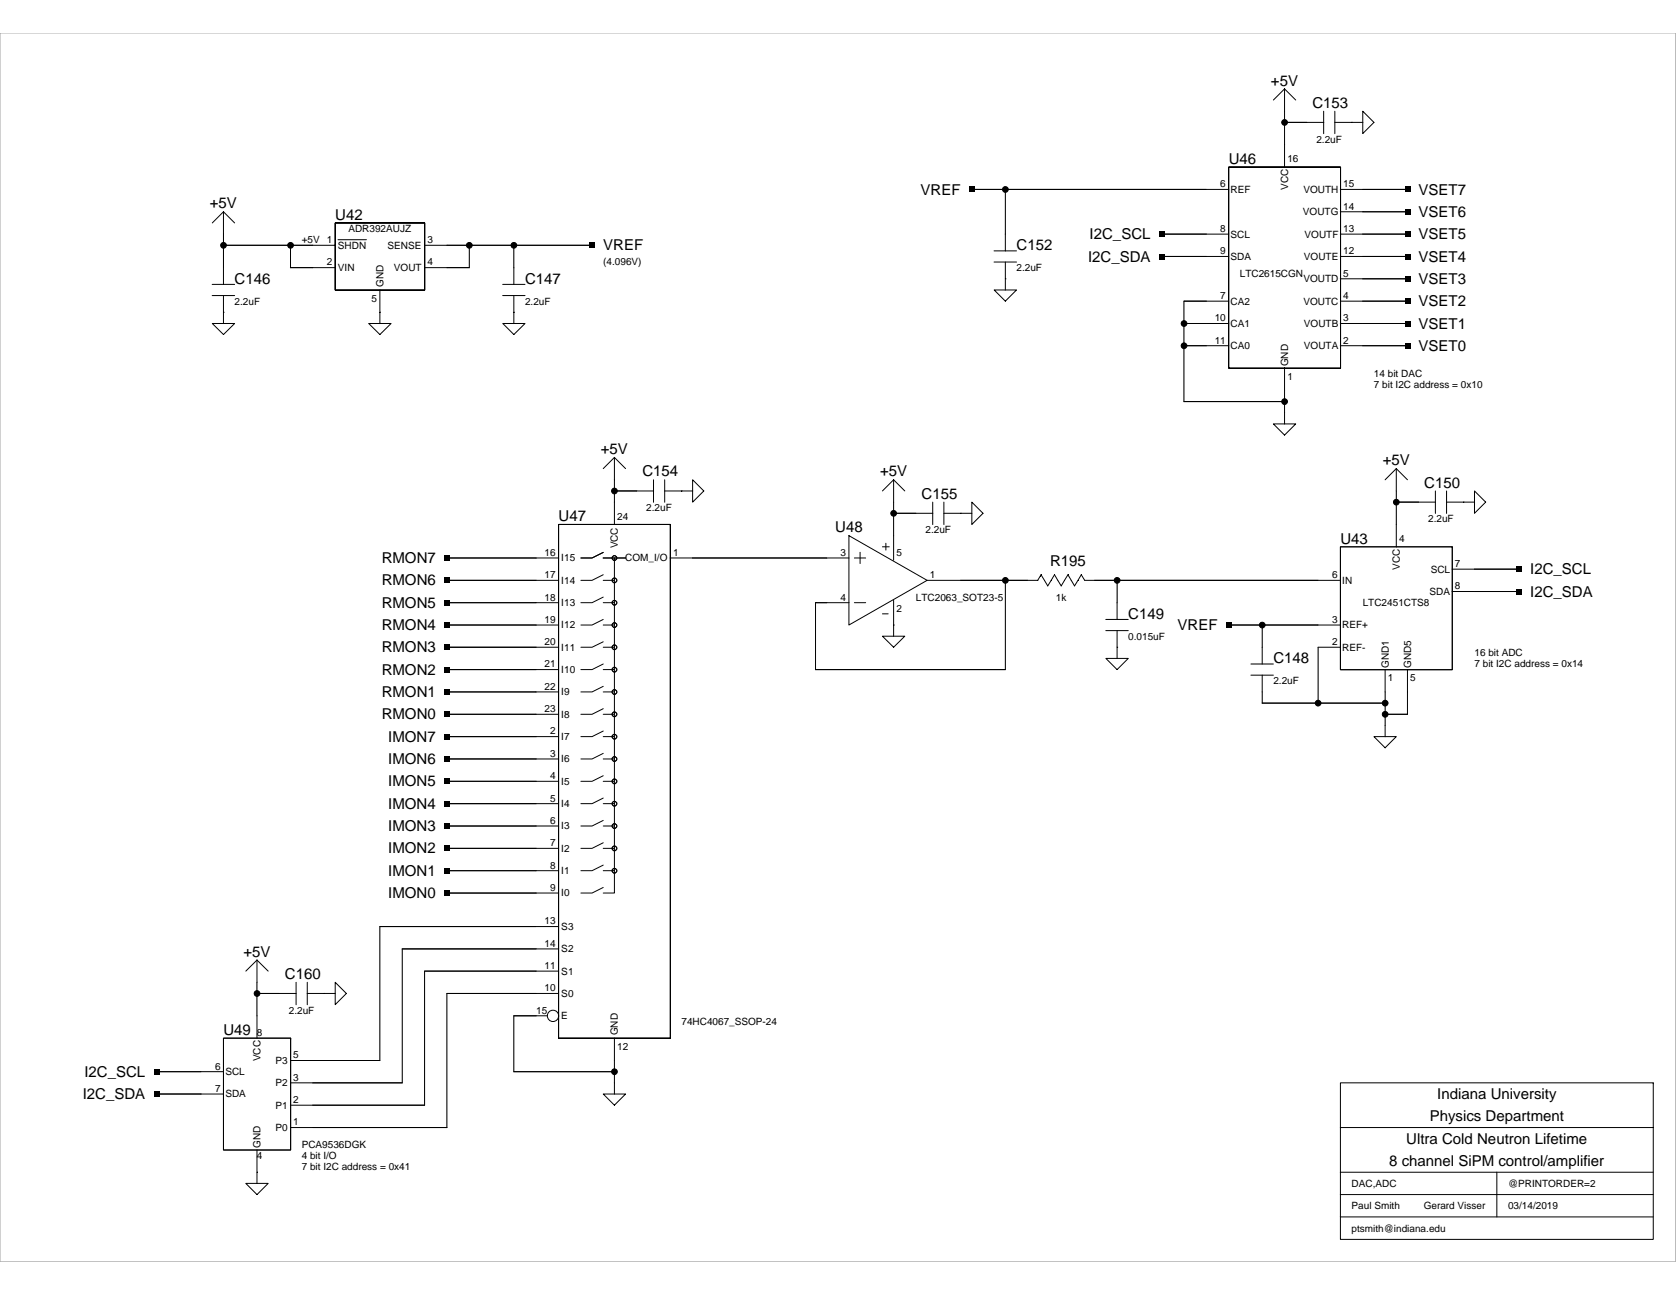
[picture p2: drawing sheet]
<svg xmlns="http://www.w3.org/2000/svg" width="279mm" height="216mm" viewBox="0 0 279 216" stroke-linecap="round" stroke-linejoin="round" font-family="sans-serif">
<path d="M0 5.5h279.3v204.9h-279.3z" fill="none" stroke="#b2b2b2" stroke-width=".17"/>
<g fill="none" stroke="#000" stroke-width=".17">
<path d="M212.3 16.7l1.8-1.9 1.9 1.9M214.1 14.8v13.1M220.7 18.5v3.8M222.5 18.5v3.8M227.2 18.5l1.8 1.9-1.8 1.9zM37.3 35.3l1.8 1.9M37.3 35.3v12.1M37.3 35.3l-1.9 1.9M55.9 37.2h14.9v11.2h-14.9zM56.3 40h4.8M162 31.6h42.9M167.6 31.6v10.2"/>
<path d="M193.7 39h11.2M204.8 27.9h18.7v33.5h-18.7zM214.1 20.4h6.6M222.5 20.4h4.7M223.4 39h11.2M223.4 31.6h11.2M223.4 35.3h11.2M35.4 49.3h3.7M35.4 47.4h3.7M35.4 53.9h3.7l-1.8 1.9zM37.2 40.9h18.7M37.3 49.3v4.7"/>
<path d="M48.4 40.9v3.7h7.5M61.5 53.9h3.7l-1.9 1.9zM63.3 48.3v5.7M70.8 40.9h27.9M78.2 40.9v3.7h-7.4M83.8 49.3h3.7M83.8 47.4h3.7M83.8 53.9h3.7l-1.8 1.9zM85.7 40.9v6.5M85.7 49.3v4.7M165.7 43.7h3.8M165.7 41.8h3.8"/>
<path d="M165.7 48.3h3.8l-1.9 1.9zM167.6 43.7v4.7M193.7 42.8h11.2M197.4 57.6h7.5M197.4 53.9h7.5M197.4 50.2h7.5M197.4 50.2v16.8M223.4 57.6h11.2M223.4 53.9h11.2M223.4 50.2h11.2M223.4 42.8h11.2M223.4 46.5h11.2"/>
<path d="M100.6 78.1l1.8-1.8 1.9 1.8M102.4 76.2v11.3M108.9 80v3.7M110.8 80v3.7M115.5 80l1.8 1.9-1.8 1.8zM149 80l1.8 1.9M149 80v13.4M149 80l-1.9 1.9M197.4 67h16.7M212.3 70.7h3.7l-1.9 1.8zM214.1 61.3v9.4M230.9 80l1.9-1.9 1.8 1.9"/>
<path d="M232.8 78.1v13.1M74.5 96.8h18.6M74.5 93h18.6M93.1 87.4h18.7v85.7h-18.7zM100.5 93h3.8M100.6 92.1l-1.9 .9h-1.9M100.6 95.8l-1.9 1h-1.9M100.6 99.5l-1.9 1h-1.9M102.4 81.9h6.6M102.4 93v3.8h-1.8M102.4 96.8v3.7h-1.8M110.8 81.9h4.7"/>
<path d="M111.8 87.4h.1M141.5 89.3l13.1 7.5-13.1 7.4zM141.5 93h-29.8M142.4 93h1.9M143.4 92.1v1.9M147.1 91.2h1.2M147.7 90.6v1.1M148.9 85.6h6.6M154.5 96.8h18.5l.5-1 1.2 1.9 1.1-1.9 1.1 1.9 1.1-1.9 1.1 1.9 1.2-1.9 .5 1M155.5 83.7v3.8M157.3 85.6h4.7M157.4 83.7v3.8"/>
<path d="M162 83.7l1.9 1.9-1.9 1.8zM167.6 96.8v14.9l-31.7-.1 .1-11.1h5.5M180.8 96.8h42.7M186.2 96.8v6.5M223.5 91.2h18.6v20.5h-18.6zM232.7 83.7h6.6M239.3 81.9v3.7M241.1 83.7h4.7M241.2 81.9v3.7M242.1 94.9h11.1M242.1 98.6h11.1M242.1 91.2h.1"/>
<path d="M245.8 81.9l1.9 1.8-1.9 1.9zM74.5 107.9h18.6M74.5 104.2h18.6M74.5 119.1h18.6M74.5 100.5h18.6M74.5 111.6h18.6M74.5 115.4h18.6M100.6 103.3l-1.9 .9h-1.9M100.6 107l-1.9 .9h-1.9M100.6 110.7l-1.9 .9h-1.9M100.6 114.4l-1.9 1h-1.9M100.6 118.2l-1.9 .9h-1.9"/>
<path d="M102.4 100.5v3.7h-1.8M102.4 104.2v3.7h-1.8M102.4 107.9v3.7h-1.8M102.4 111.6v3.8h-1.8M102.4 115.4v3.7h-1.8M102.4 119.1v3.7h-1.8M142.4 100.5h1.9M147.1 106.1h3.7l-1.8 1.8zM147.1 102.3h1M149 100.1v6M184.3 105.1h3.8M184.3 103.3h3.8"/>
<path d="M184.4 109.8h3.7l-1.9 1.8zM186.2 105.1v4.7M204.8 104.2h18.7M208.5 112.6h3.8M208.5 110.7h3.8M210.4 117.2h20.5M210.4 104.2v6.5M210.4 112.5v4.7M223.5 107.9h-3.8v9.3M230.9 119.1h3.7M230.9 111.6v11.2M234.6 111.6v7.5"/>
<path d="M74.5 122.8h18.6M74.5 126.5h18.6M74.5 130.3h18.6M74.5 134h18.6M74.5 137.7h18.6M100.6 121.9l-1.9 .9h-1.9M100.6 125.6l-1.9 .9h-1.9M100.6 129.3l-1.9 1h-1.9M100.6 133.1l-1.9 .9h-1.9M100.6 136.8l-1.9 .9h-1.9M102.4 122.8v3.7h-1.8M102.4 126.5v3.8h-1.8"/>
<path d="M102.4 130.3v3.7h-1.8M102.4 134v3.7h-1.8M102.4 137.7v3.7h-1.8M229 122.8h3.8l-1.9 1.9zM63.3 154.5h29.8M63.3 154.5v22.3M67 158.2h26.1M67.1 158.2v22.3h-18.7M74.5 141.4h18.6M74.5 145.2h18.6M74.5 148.9h18.6M100.6 140.5l-1.9 .9h-1.9"/>
<path d="M100.6 144.2l-1.9 1h-1.9M100.6 148l-1.9 .9h-1.9M102.4 141.4v3.8h-1.8M102.4 145.2v3.7h-1.8M26.1 178.7h11.2M37.3 173.1h11.2v18.6h-11.2zM41 161.9l1.8-1.8 1.9 1.8M42.8 165.6h6.6M42.8 160v13.1M48.4 176.8h14.9M48.5 173.1h.1M49.4 163.8v3.7"/>
<path d="M51.2 165.6h4.7M51.2 163.8v3.7M55.9 163.8l1.8 1.8-1.8 1.9zM74.5 165.6h18.6M74.5 165.6v22.4M85.6 178.7h16.8M91.3 169.4h-5.7l.1 9.3M93.1 161.9h-22.3v22.4M102.4 173.1v9.3M26.1 182.4h11.2M41 197.3h3.7l-1.9 1.9zM42.8 191.7v5.6"/>
<path d="M48.4 188h26.1M48.4 184.3h22.4M100.6 182.4h3.7l-1.9 1.9zM223.4 188h52.2M223.4 199.2h52.2M223.4 195.4h52.2M223.5 180.5h52.1v26.1h-52.1zM249.5 195.4v7.5M275.6 180.5h.1M223.4 202.9h52.2"/>
<circle cx="167.6" cy="31.6" r=".48"/>
<circle cx="214.2" cy="20.4" r=".48"/>
<circle cx="37.3" cy="40.9" r=".48"/>
<circle cx="48.4" cy="40.9" r=".48"/>
<circle cx="78.2" cy="40.9" r=".48"/>
<circle cx="85.7" cy="40.9" r=".48"/>
<circle cx="197.4" cy="53.9" r=".48"/>
<circle cx="197.4" cy="57.6" r=".48"/>
<circle cx="214.2" cy="67" r=".48"/>
<circle cx="102.4" cy="93" r=".39"/>
<circle cx="102.4" cy="96.8" r=".39"/>
<circle cx="102.4" cy="81.9" r=".48"/>
<circle cx="149" cy="85.6" r=".48"/>
<circle cx="167.6" cy="96.8" r=".48"/>
<circle cx="186.2" cy="96.8" r=".48"/>
<circle cx="232.8" cy="83.7" r=".48"/>
<circle cx="102.4" cy="111.6" r=".39"/>
<circle cx="102.4" cy="107.9" r=".39"/>
<circle cx="102.4" cy="119.1" r=".39"/>
<circle cx="102.4" cy="100.5" r=".39"/>
<circle cx="102.4" cy="115.4" r=".39"/>
<circle cx="102.4" cy="104.2" r=".39"/>
<circle cx="210.4" cy="104.2" r=".48"/>
<circle cx="219.7" cy="117.2" r=".48"/>
<circle cx="230.9" cy="119.1" r=".48"/>
<circle cx="230.9" cy="117.2" r=".48"/>
<circle cx="102.4" cy="126.5" r=".39"/>
<circle cx="102.4" cy="134" r=".39"/>
<circle cx="102.4" cy="130.3" r=".39"/>
<circle cx="102.4" cy="122.8" r=".39"/>
<circle cx="102.4" cy="137.7" r=".39"/>
<circle cx="102.4" cy="145.2" r=".39"/>
<circle cx="102.4" cy="141.4" r=".39"/>
<circle cx="42.9" cy="165.6" r=".48"/>
<circle cx="92.2" cy="169.4" r=".95"/>
<circle cx="102.4" cy="178.7" r=".48"/>
</g>
<g fill="#000">
<path d="M214.1 18.5v1.9zM37.3 39v1.9zM161.5 31.1h1v1h-1zM193.2 38.6h1v.9h-1zM234.2 38.6h.9v.9h-.9zM234.2 34.8h.9v1h-.9zM234.2 31.1h.9v1h-.9zM98.2 40.4h1v1h-1zM193.2 42.3h1v.9h-1zM234.2 57.2h.9v.9h-.9zM234.2 53.5h.9v.9h-.9zM234.2 49.7h.9v1h-.9z"/>
<path d="M234.2 46h.9v1h-.9zM234.2 42.3h.9v.9h-.9zM102.4 80v1.9zM214.1 67v1.8zM214.1 65.1v1.9zM74 96.3h1v.9h-1zM74 92.6h1v.9h-1zM102.4 81.9v1.8zM149 83.7v1.9zM232.8 81.9v1.8zM252.8 94.4h.9v1h-.9zM252.8 98.1h.9v1h-.9z"/>
<path d="M74 118.6h1v1h-1zM74 111.2h1v.9h-1zM74 103.7h1v1h-1zM74 100h1v1h-1zM74 107.5h1v.9h-1zM74 114.9h1v.9h-1zM136 100.5h1.8zM204.4 103.7h.9v1h-.9zM210.4 115.4v1.8zM230.9 117.2v1.9zM230.9 115.4v1.8zM230.9 119.1v1.8z"/>
<path d="M74 133.5h1v1h-1zM74 126.1h1v.9h-1zM74 122.3h1v1h-1zM74 129.8h1v.9h-1zM74 137.2h1v1h-1zM74 148.4h1v1h-1zM74 141h1v.9h-1zM74 144.7h1v.9h-1zM25.6 178.2h1v1h-1zM42.8 163.8v1.8zM102.4 176.8v1.9zM102.4 178.7v1.8z"/>
<path d="M25.6 181.9h1v1h-1z"/>
</g>
<g fill="#000">
<circle cx="167.6" cy="31.6" r=".49"/>
<circle cx="214.1" cy="20.4" r=".49"/>
<circle cx="37.3" cy="40.9" r=".49"/>
<circle cx="48.4" cy="40.9" r=".49"/>
<circle cx="78.2" cy="40.9" r=".49"/>
<circle cx="85.7" cy="40.9" r=".49"/>
<circle cx="197.4" cy="57.6" r=".49"/>
<circle cx="197.4" cy="53.9" r=".49"/>
<circle cx="214.1" cy="67" r=".49"/>
<circle cx="102.4" cy="81.9" r=".49"/>
<circle cx="149" cy="85.6" r=".49"/>
<circle cx="167.6" cy="96.8" r=".49"/>
<circle cx="186.2" cy="96.8" r=".49"/>
<circle cx="232.8" cy="83.7" r=".49"/>
<circle cx="210.4" cy="104.2" r=".49"/>
<circle cx="219.7" cy="117.2" r=".49"/>
<circle cx="230.9" cy="117.2" r=".49"/>
<circle cx="230.9" cy="119.1" r=".49"/>
<circle cx="42.8" cy="165.6" r=".49"/>
<circle cx="102.4" cy="178.7" r=".49"/>
</g>
<g font-size="2.5">
<text x="211.9" y="14.3">+5V</text>
<text x="218.8" y="18">C153</text>
<text x="204.8" y="27.3">U46</text>
<text x="35" y="34.8">+5V</text>
<text x="153.5" y="32.4">VREF</text>
<text x="236.5" y="32.4">VSET7</text>
<text x="55.9" y="36.6">U42</text>
<text x="100.6" y="41.7">VREF</text>
<text x="169.5" y="41.7">C152</text>
<text x="181.7" y="39.9">I2C_SCL</text>
<text x="236.5" y="39.9">VSET5</text>
<text x="236.5" y="36.2">VSET6</text>
<text x="39.1" y="47.3">C146</text>
<text x="87.5" y="47.3">C147</text>
<text x="181.4" y="43.6">I2C_SDA</text>
<text x="236.5" y="47.3">VSET3</text>
<text x="236.5" y="43.6">VSET4</text>
<text x="236.5" y="51.1">VSET2</text>
<text x="236.5" y="58.5">VSET0</text>
<text x="236.5" y="54.8">VSET1</text>
<text x="100.2" y="75.7">+5V</text>
<text x="230.5" y="77.6">+5V</text>
<text x="107.1" y="79.4">C154</text>
<text x="146.7" y="79.4">+5V</text>
<text x="153.6" y="83.2">C155</text>
<text x="237.4" y="81.3">C150</text>
<text x="93.1" y="86.9">U47</text>
<text x="139.2" y="88.8">U48</text>
<text x="63.6" y="93.9">RMON7</text>
<text x="175" y="94.3">R195</text>
<text x="223.5" y="90.6">U43</text>
<text x="255.1" y="95.7">I2C_SCL</text>
<text x="63.6" y="101.3">RMON5</text>
<text x="63.6" y="97.6">RMON6</text>
<text x="255.1" y="99.5">I2C_SDA</text>
<text x="63.6" y="105.1">RMON4</text>
<text x="188.1" y="103.2">C149</text>
<text x="196.3" y="105.1">VREF</text>
<text x="63.6" y="112.5">RMON2</text>
<text x="63.6" y="108.8">RMON3</text>
<text x="212.3" y="110.6">C148</text>
<text x="63.6" y="119.9">RMON0</text>
<text x="63.6" y="116.2">RMON1</text>
<text x="64.7" y="123.7">IMON7</text>
<text x="64.7" y="131.1">IMON5</text>
<text x="64.7" y="127.4">IMON6</text>
<text x="64.7" y="134.8">IMON4</text>
<text x="64.7" y="142.3">IMON2</text>
<text x="64.7" y="138.6">IMON3</text>
<text x="64.7" y="149.7">IMON0</text>
<text x="64.7" y="146">IMON1</text>
<text x="40.6" y="159.5">+5V</text>
<text x="47.5" y="163.2">C160</text>
<text x="37.3" y="172.5">U49</text>
<text x="14.1" y="179.5">I2C_SCL</text>
<text x="13.8" y="183.2">I2C_SDA</text>
<text x="239.6" y="183.2">Indiana University</text>
<text x="234.4" y="190.7">Ultra Cold Neutron Lifetime</text>
<text x="238.4" y="187">Physics Department</text>
<text x="231.6" y="194.4">8 channel SiPM control/amplifier</text>
</g>
<g font-size="1.7">
<text x="219.5" y="23.8">2.2uF</text>
<text x="214.6" y="27">16</text>
<text x="203.4" y="31.2">6</text>
<text x="205.1" y="32.2">REF</text>
<text x="214.7" y="31.7" transform="rotate(-90 214.7 31.7)">VCC</text>
<text x="217.2" y="35.9">VOUTG</text>
<text x="217.3" y="32.2">VOUTH</text>
<text x="223.9" y="31.2">15</text>
<text x="223.9" y="34.9">14</text>
<text x="50.3" y="40.5">+5V</text>
<text x="54.5" y="40.5">1</text>
<text x="56.3" y="41.5">SHDN</text>
<text x="58.1" y="38.7">ADR392AUJZ</text>
<text x="64.6" y="41.5">SENSE</text>
<text x="71.2" y="40.5">3</text>
<text x="203.4" y="38.7">8</text>
<text x="205.1" y="39.6">SCL</text>
<text x="217.5" y="39.6">VOUTF</text>
<text x="223.9" y="38.7">13</text>
<text x="54.5" y="44.3">2</text>
<text x="56.3" y="45.2">VIN</text>
<text x="63.9" y="47.9" transform="rotate(-90 63.9 47.9)">GND</text>
<text x="65.7" y="45.2">VOUT</text>
<text x="71.2" y="44.3">4</text>
<text x="100.6" y="44.3">(4.096V)</text>
<text x="169.5" y="45.2">2.2uF</text>
<text x="203.4" y="42.4">9</text>
<text x="205.1" y="43.3">SDA</text>
<text x="206.7" y="46.1">LTC2615CGN</text>
<text x="217.3" y="47.1">VOUTD</text>
<text x="217.4" y="43.3">VOUTE</text>
<text x="223.9" y="42.4">12</text>
<text x="223.9" y="46.1">5</text>
<text x="39.1" y="50.8">2.2uF</text>
<text x="61.9" y="50.3">5</text>
<text x="87.5" y="50.8">2.2uF</text>
<text x="202.5" y="53.6">10</text>
<text x="203.4" y="49.8">7</text>
<text x="205.1" y="50.8">CA2</text>
<text x="217.3" y="50.8">VOUTC</text>
<text x="223.9" y="49.8">4</text>
<text x="223.9" y="53.6">3</text>
<text x="202.5" y="57.3">11</text>
<text x="205.1" y="58.2">CA0</text>
<text x="205.1" y="54.5">CA1</text>
<text x="217.4" y="58.2">VOUTA</text>
<text x="217.4" y="54.5">VOUTB</text>
<text x="223.9" y="57.3">2</text>
<text x="214.6" y="63.3">1</text>
<text x="214.7" y="61.1" transform="rotate(-90 214.7 61.1)">GND</text>
<text x="229" y="62.9">14 bit DAC</text>
<text x="229" y="64.7">7 bit I2C address = 0x10</text>
<text x="102.9" y="86.6">24</text>
<text x="107.7" y="85.2">2.2uF</text>
<text x="154.3" y="88.9">2.2uF</text>
<text x="238.1" y="87.1">2.2uF</text>
<text x="90.8" y="92.7">16</text>
<text x="93.6" y="93.6">I15</text>
<text x="103" y="91.4" transform="rotate(-90 103 91.4)">VCC</text>
<text x="104.2" y="93.6">COM_I/O</text>
<text x="112.2" y="92.7">1</text>
<text x="140.1" y="92.7">3</text>
<text x="149.4" y="92.7">5</text>
<text x="233.2" y="90.3">4</text>
<text x="233.4" y="95" transform="rotate(-90 233.4 95)">VCC</text>
<text x="238.5" y="95.5">SCL</text>
<text x="242.5" y="94.5">7</text>
<text x="90.8" y="100.1">18</text>
<text x="90.8" y="96.4">17</text>
<text x="93.6" y="97.3">I14</text>
<text x="93.6" y="101">I13</text>
<text x="140.1" y="100.1">4</text>
<text x="149.4" y="102">2</text>
<text x="152.7" y="100.1">LTC2063_SOT23-5</text>
<text x="155" y="96.4">1</text>
<text x="176" y="100.1">1k</text>
<text x="222.1" y="96.4">6</text>
<text x="223.8" y="97.3">IN</text>
<text x="227.2" y="101">LTC2451CTS8</text>
<text x="238.3" y="99.2">SDA</text>
<text x="242.5" y="98.3">8</text>
<text x="90.8" y="107.5">20</text>
<text x="90.8" y="103.8">19</text>
<text x="93.6" y="104.8">I12</text>
<text x="188.1" y="106.6">0.015uF</text>
<text x="222.1" y="103.8">3</text>
<text x="222.1" y="107.5">2</text>
<text x="223.8" y="104.8">REF+</text>
<text x="90.8" y="111.3">21</text>
<text x="93.6" y="108.5">I11</text>
<text x="93.6" y="112.2">I10</text>
<text x="223.8" y="108.5">REF-</text>
<text x="231.4" y="113.6">1</text>
<text x="231.5" y="111.3" transform="rotate(-90 231.5 111.3)">GND1</text>
<text x="235.1" y="113.6">5</text>
<text x="235.2" y="111.3" transform="rotate(-90 235.2 111.3)">GND5</text>
<text x="245.8" y="109.4">16 bit ADC</text>
<text x="245.8" y="111.3">7 bit I2C address = 0x14</text>
<text x="90.8" y="118.7">23</text>
<text x="90.8" y="115">22</text>
<text x="93.6" y="115.9">I9</text>
<text x="93.6" y="119.7">I8</text>
<text x="212.3" y="114.1">2.2uF</text>
<text x="91.7" y="122.4">2</text>
<text x="93.6" y="123.4">I7</text>
<text x="91.7" y="129.9">4</text>
<text x="91.7" y="126.2">3</text>
<text x="93.6" y="127.1">I6</text>
<text x="93.6" y="130.8">I5</text>
<text x="91.7" y="137.4">6</text>
<text x="91.7" y="133.6">5</text>
<text x="93.6" y="134.6">I4</text>
<text x="91.7" y="141.1">7</text>
<text x="93.6" y="138.3">I3</text>
<text x="93.6" y="142">I2</text>
<text x="91.7" y="148.5">9</text>
<text x="91.7" y="144.8">8</text>
<text x="93.6" y="145.7">I1</text>
<text x="93.6" y="149.5">I0</text>
<text x="90.8" y="154.1">13</text>
<text x="93.6" y="155">S3</text>
<text x="90.8" y="157.8">14</text>
<text x="90.8" y="161.5">11</text>
<text x="93.6" y="158.8">S2</text>
<text x="90.8" y="165.3">10</text>
<text x="93.6" y="166.2">S0</text>
<text x="93.6" y="162.5">S1</text>
<text x="42.8" y="172.7">8</text>
<text x="48.2" y="169">2.2uF</text>
<text x="89.4" y="169">15</text>
<text x="93.6" y="169.9">E</text>
<text x="103" y="172.6" transform="rotate(-90 103 172.6)">GND</text>
<text x="113.6" y="170.9">74HC4067_SSOP-24</text>
<text x="35.9" y="178.3">6</text>
<text x="37.6" y="179.2">SCL</text>
<text x="43.4" y="176.9" transform="rotate(-90 43.4 176.9)">VCC</text>
<text x="45.9" y="177.4">P3</text>
<text x="48.9" y="176.4">5</text>
<text x="102.9" y="175">12</text>
<text x="35.9" y="182">7</text>
<text x="37.6" y="183">SDA</text>
<text x="45.9" y="184.8">P1</text>
<text x="45.9" y="181.1">P2</text>
<text x="48.9" y="180.2">3</text>
<text x="48.9" y="183.9">2</text>
<text x="43.4" y="191.4" transform="rotate(-90 43.4 191.4)">GND</text>
<text x="45.9" y="188.6">P0</text>
<text x="48.9" y="187.6">1</text>
<text x="50.3" y="191.3">PCA9536DGK</text>
<text x="42.8" y="193.2">4</text>
<text x="50.3" y="193.2">4 bit I/O</text>
<text x="50.3" y="195.1">7 bit I2C address = 0x41</text>
<text x="225.3" y="197.9">DAC,ADC</text>
<text x="251.4" y="197.9">@PRINTORDER=2</text>
<text x="225.3" y="201.6">Paul Smith</text>
<text x="237.3" y="201.6">Gerard Visser</text>
<text x="251.4" y="201.6">03/14/2019</text>
<text x="225.3" y="205.3">ptsmith@indiana.edu</text>
</g>
</svg>
